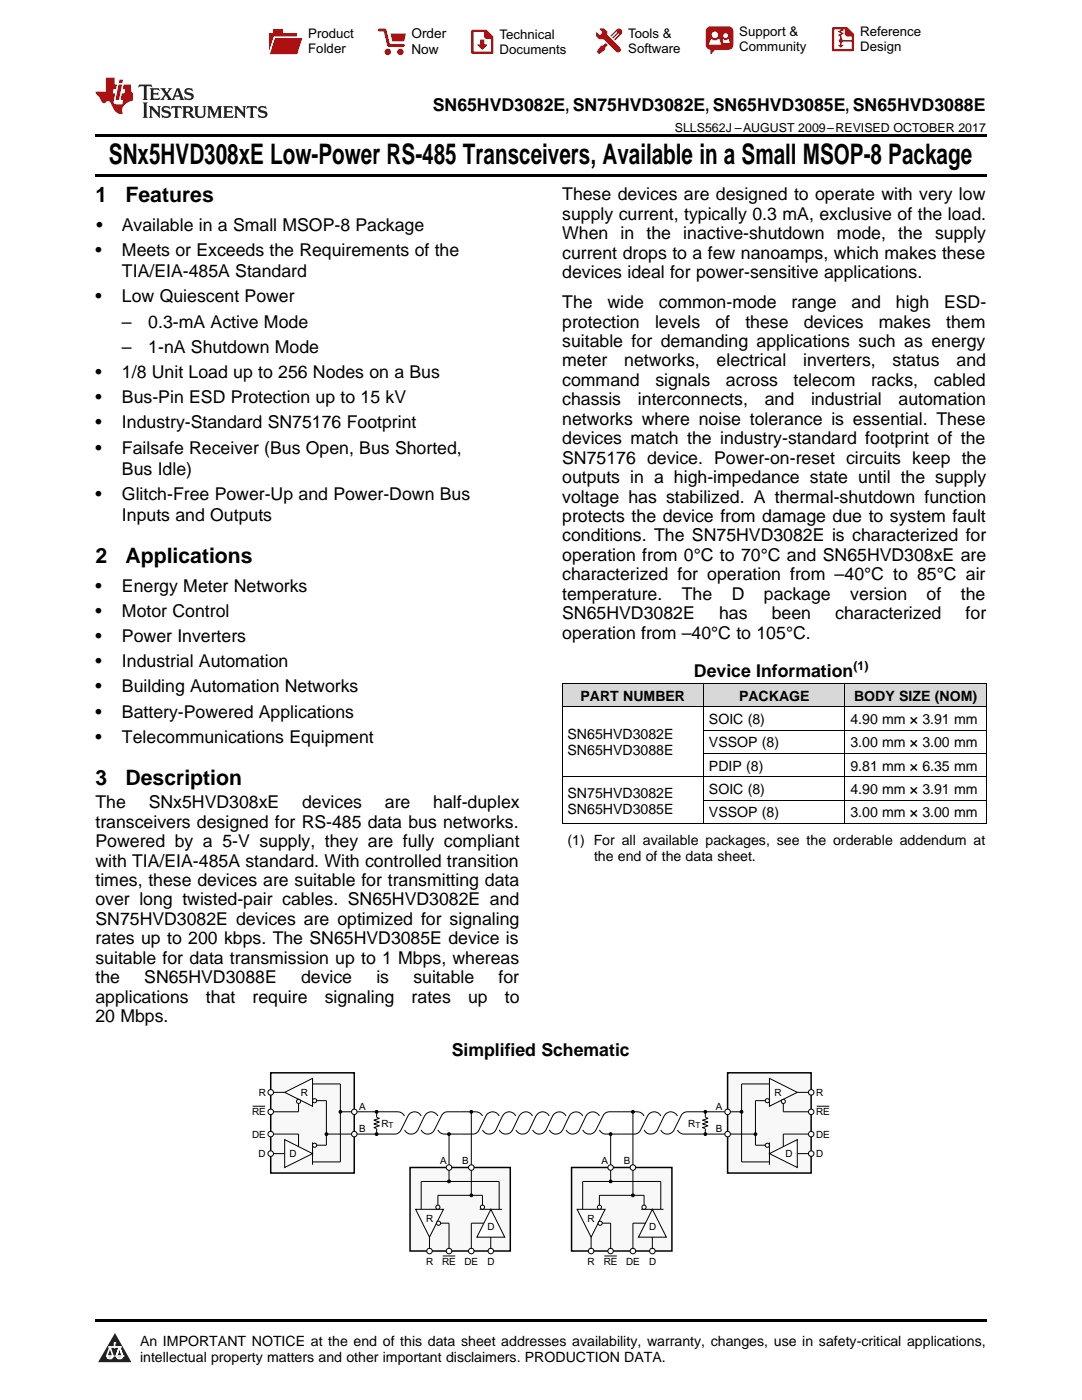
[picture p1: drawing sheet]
<svg xmlns="http://www.w3.org/2000/svg" width="216mm" height="279mm" viewBox="0 0 216 279" stroke-linecap="round" stroke-linejoin="round" font-family="sans-serif">
<g fill="#d8d8d8">
<path d="M112.2 136.5h28.2v4.6h-28.2z"/>
<path d="M140.4 136.5h28.2v4.6h-28.2z"/>
<path d="M168.6 136.5h28.2v4.6h-28.2z"/>
</g>
<path d="M22.9 266l3.3 5.9h-6.6z" fill="#231f20"/>
<path d="M21.3 270.6h1.2l-.3 .5h-.3a.53 .53 0 0 1-.6-.5z" fill-rule="evenodd" fill="#fff"/>
<path d="M21.3 270.6h1.2l-.3 .5h-.3a.53 .53 0 0 1-.6-.5z" fill="none" stroke="#231f20" stroke-width=".33"/>
<path d="M21.3 270.6l1.2 .1-.3 .4h-.5z" fill="none" stroke="#fff" stroke-width=".33"/>
<path d="M22.9 268.9h.1" fill="none" stroke="#fff" stroke-width=".33"/>
<path d="M22.9 268v.9z" fill="#fff"/>
<path d="M22.9 268v.9z" fill="none" stroke="#fff" stroke-width=".33"/>
<circle cx="22.9" cy="268" r=".16" fill="#fff"/>
<path d="M21.8 268.8h.1" fill="none" stroke="#fff" stroke-width=".33"/>
<path d="M21.8 268.8h2.2z" fill="#fff"/>
<path d="M21.8 268.8h2.2z" fill="none" stroke="#fff" stroke-width=".33"/>
<circle cx="24" cy="268.8" r=".16" fill="#fff"/>
<path d="M23.2 270.6h.1" fill="none" stroke="#fff" stroke-width=".33"/>
<path d="M23.8 268.8l-.6 1.8z" fill="#fff"/>
<path d="M23.8 268.8l-.6 1.8z" fill="none" stroke="#fff" stroke-width=".33"/>
<path d="M23.8 268.8l.7 1.8z" fill="#fff"/>
<path d="M23.8 268.8l.7 1.8z" fill="none" stroke="#fff" stroke-width=".33"/>
<path d="M24.4 270.6h.1" fill="none" stroke="#fff" stroke-width=".33"/>
<circle cx="21.3" cy="270.6" r=".16" fill="#fff"/>
<path d="M22 268.8l-.7 1.8z" fill="#fff"/>
<path d="M22 268.8l-.7 1.8z" fill="none" stroke="#fff" stroke-width=".33"/>
<path d="M22 268.8l.5 1.8z" fill="#fff"/>
<path d="M22 268.8l.5 1.8z" fill="none" stroke="#fff" stroke-width=".33"/>
<circle cx="22.5" cy="270.6" r=".16" fill="#fff"/>
<path d="M23.3 270.6h1.2a.63 .63 0 0 1-.6 .5 .63 .63 0 0 1-.6-.5z" fill-rule="evenodd" fill="#fff"/>
<path d="M23.3 270.6h1.2a.63 .63 0 0 1-.6 .5 .63 .63 0 0 1-.6-.5z" fill="none" stroke="#231f20" stroke-width=".33"/>
<path d="M23.3 270.6h1.2l-.4 .5h-.5z" fill="none" stroke="#fff" stroke-width=".33"/>
<path d="M23.2 270.6h.1" fill="none" stroke="#fff" stroke-width=".33"/>
<circle cx="24.5" cy="270.6" r=".16" fill="#fff"/>
<path d="M19 263.2h177.8v.5h-177.8z" fill="#000"/>
<g fill="none" stroke="#000" stroke-width=".2">
<path d="M70.7 221.9h8.6a1.52 1.52 0 0 1 1.4 .8M75.2 221.9v4.4M84 222.7a1.46 1.46 0 0 0-1.3-.8 1.46 1.46 0 0 0-1.3 .8l-1.5 3-.7 .6h-8.5M87.4 222.7a1.48 1.48 0 0 0-1.4-.8 1.48 1.48 0 0 0-1.3 .8l-1.3 2.8a1.49 1.49 0 0 1-1.4 .8 1.49 1.49 0 0 1-1.3-.8M89.6 226.3v6.7M94 221.9v11.1M96.3 222.7a1.52 1.52 0 0 0-1.4-.8h-5.6l-.6 .1-.4 .4-1.6 3.1a1.46 1.46 0 0 1-1.3 .8 1.46 1.46 0 0 1-1.4-.8M99.6 222.7a1.46 1.46 0 0 0-1.3-.8 1.46 1.46 0 0 0-1.3 .8l-1.6 3.2-.7 .4h-6.2l-.7-.3-.4-.5M102.9 222.7a1.48 1.48 0 0 0-1.3-.8 1.48 1.48 0 0 0-1.3 .8l-1.4 2.8a1.49 1.49 0 0 1-1.3 .8 1.49 1.49 0 0 1-1.3-.8M106.3 222.7a1.48 1.48 0 0 0-1.4-.8 1.48 1.48 0 0 0-1.3 .8l-1.3 2.8a1.49 1.49 0 0 1-1.4 .8 1.49 1.49 0 0 1-1.3-.8M109.6 222.7a1.48 1.48 0 0 0-1.3-.8 1.48 1.48 0 0 0-1.4 .8l-1.3 2.8a1.49 1.49 0 0 1-1.3 .8 1.49 1.49 0 0 1-1.4-.8M112.9 222.7a1.49 1.49 0 0 0-1.3-.8 1.49 1.49 0 0 0-1.3 .8l-1.4 2.8a1.5 1.5 0 0 1-2.6 0"/>
<path d="M116.3 222.7a1.49 1.49 0 0 0-1.4-.8 1.49 1.49 0 0 0-1.3 .8l-1.3 2.8a1.5 1.5 0 0 1-2.7 0M119.6 222.7a1.49 1.49 0 0 0-1.3-.8 1.49 1.49 0 0 0-1.4 .8l-1.3 2.8a1.5 1.5 0 0 1-2.7 0M121.8 226.3v6.7M126.3 221.9v11.1M128.5 222.7a1.52 1.52 0 0 0-1.4-.8h-5.5l-.6 .1-.6 .5-1.5 3a1.48 1.48 0 0 1-1.3 .8 1.48 1.48 0 0 1-1.3-.8M131.9 222.7a1.46 1.46 0 0 0-1.4-.8 1.46 1.46 0 0 0-1.3 .8l-1.5 3-.7 .6h-6.2l-.6-.2-.6-.6M135.2 222.7a1.48 1.48 0 0 0-1.3-.8 1.48 1.48 0 0 0-1.4 .8l-1.3 2.8a1.49 1.49 0 0 1-1.3 .8 1.49 1.49 0 0 1-1.4-.8M135.2 225.5l.6 .6 .5 .2h8.9M145.2 221.9h-8.1l-.6 .1-.4 .4-1.6 3.1a1.48 1.48 0 0 1-1.3 .8 1.48 1.48 0 0 1-1.3-.8"/>
<circle cx="89.6" cy="226.3" r=".28"/>
<circle cx="94.1" cy="221.9" r=".28"/>
<circle cx="121.8" cy="226.3" r=".29"/>
<circle cx="126.3" cy="221.9" r=".29"/>
<circle cx="140.7" cy="226.3" r=".27"/>
<circle cx="140.7" cy="221.9" r=".27"/>
</g>
<g fill="#000">
<circle cx="89.6" cy="226.3" r=".28"/>
<circle cx="94.1" cy="221.9" r=".28"/>
<circle cx="121.8" cy="226.3" r=".29"/>
<circle cx="126.3" cy="221.9" r=".29"/>
<circle cx="140.7" cy="226.3" r=".27"/>
<circle cx="140.7" cy="221.9" r=".27"/>
</g>
<path d="M74.6 223h1.1v2.2h-1.1z" fill-rule="evenodd" fill="#fff"/>
<g fill="none" stroke="#000" stroke-width=".2">
<path d="M75.2 223l.5 .2-1.1 .4 1.1 .3-1.1 .4 1.1 .4-1.1 .3 .6 .2M140.7 221.9v4.4"/>
<circle cx="75.2" cy="226.3" r=".29"/>
<circle cx="75.2" cy="221.9" r=".29"/>
</g>
<g fill="#000">
<circle cx="75.2" cy="226.3" r=".29"/>
<circle cx="75.2" cy="221.9" r=".29"/>
</g>
<path d="M140.2 223h1.1v2.2h-1.1z" fill-rule="evenodd" fill="#fff"/>
<path d="M140.7 223l.6 .2-1.1 .4 1.1 .3-1.1 .4 1.1 .4-1.1 .3 .5 .2" fill="none" stroke="#000" stroke-width=".2"/>
<path d="M81.8 233h20v16.7h-20z" fill-rule="evenodd" fill="#f8f8f8"/>
<path d="M81.8 233h20v16.7h-20z" fill="none" stroke="#000" stroke-width=".3"/>
<path d="M97.9 241.3l2.8 5.6h-5.5z" fill="#fff"/>
<g fill="none" stroke="#000" stroke-width=".2">
<path d="M89.6 233v2.8M94 233v5.6M84 241.3v-5.5h15.6v5.5M85.7 246.9v2.8M87.1 244.1h2.5v5.6M87.4 241.3v-2.7h8.9v2.7M95.7 241.3h4.5M96.5 244.1h-2.5v5.6M97.9 246.9v2.8M97.9 241.3l2.8 5.6h-5.5z"/>
<circle cx="94.1" cy="238.6" r=".28"/>
</g>
<circle cx="94.1" cy="238.6" r=".28" fill="#000"/>
<path d="M82.9 241.3h5.6l-2.8 5.6z" fill="#fff"/>
<path d="M82.9 241.3h5.6l-2.8 5.6z" fill="none" stroke="#000" stroke-width=".2"/>
<circle cx="85.7" cy="249.7" r=".55" fill="#fff"/>
<g fill="none" stroke="#000" stroke-width=".2">
<path d="M88.3 250.7h2.5"/>
<circle cx="85.7" cy="249.7" r=".55"/>
</g>
<circle cx="87.5" cy="244.1" r=".42" fill="#fff"/>
<circle cx="87.5" cy="244.1" r=".42" fill="none" stroke="#000" stroke-width=".2"/>
<circle cx="87.4" cy="240.9" r=".42" fill="#fff"/>
<circle cx="87.4" cy="240.9" r=".42" fill="none" stroke="#000" stroke-width=".2"/>
<circle cx="89.6" cy="249.7" r=".55" fill="#fff"/>
<circle cx="89.6" cy="249.7" r=".55" fill="none" stroke="#000" stroke-width=".2"/>
<circle cx="94" cy="249.7" r=".55" fill="#fff"/>
<circle cx="94" cy="249.7" r=".55" fill="none" stroke="#000" stroke-width=".2"/>
<circle cx="97.9" cy="249.7" r=".55" fill="#fff"/>
<circle cx="97.9" cy="249.7" r=".55" fill="none" stroke="#000" stroke-width=".2"/>
<circle cx="96.3" cy="240.9" r=".42" fill="#fff"/>
<circle cx="96.3" cy="240.9" r=".42" fill="none" stroke="#000" stroke-width=".2"/>
<circle cx="94" cy="233" r=".55" fill="#fff"/>
<circle cx="94" cy="233" r=".55" fill="none" stroke="#000" stroke-width=".2"/>
<circle cx="89.6" cy="233" r=".55" fill="#fff"/>
<g fill="none" stroke="#000" stroke-width=".2">
<circle cx="89.6" cy="235.8" r=".28"/>
<circle cx="89.6" cy="233" r=".55"/>
</g>
<circle cx="89.6" cy="235.8" r=".28" fill="#000"/>
<path d="M114 233h20.1v16.7h-20.1z" fill-rule="evenodd" fill="#f8f8f8"/>
<path d="M114 233h20.1v16.7h-20.1z" fill="none" stroke="#000" stroke-width=".3"/>
<path d="M130.2 241.3l2.8 5.6h-5.6z" fill="#fff"/>
<g fill="none" stroke="#000" stroke-width=".2">
<path d="M121.8 233v2.8M126.3 233v5.6M116.3 241.3v-5.5h15.6v5.5M117.9 246.9v2.8M119.3 244.1h2.5v5.6M119.6 241.3v-2.7h8.9v2.7M127.9 241.3h4.5M128.8 244.1h-2.5v5.6M130.2 241.3l2.8 5.6h-5.6zM130.2 246.9v2.8"/>
<circle cx="126.3" cy="238.6" r=".29"/>
</g>
<circle cx="126.3" cy="238.6" r=".29" fill="#000"/>
<path d="M115.2 241.3h5.5l-2.8 5.6z" fill="#fff"/>
<path d="M115.2 241.3h5.5l-2.8 5.6z" fill="none" stroke="#000" stroke-width=".2"/>
<circle cx="117.9" cy="249.7" r=".55" fill="#fff"/>
<g fill="none" stroke="#000" stroke-width=".2">
<path d="M120.6 250.7h2.5"/>
<circle cx="117.9" cy="249.7" r=".55"/>
</g>
<circle cx="119.8" cy="244.1" r=".42" fill="#fff"/>
<circle cx="119.8" cy="244.1" r=".42" fill="none" stroke="#000" stroke-width=".2"/>
<circle cx="119.6" cy="240.9" r=".42" fill="#fff"/>
<circle cx="119.6" cy="240.9" r=".42" fill="none" stroke="#000" stroke-width=".2"/>
<circle cx="121.8" cy="249.7" r=".55" fill="#fff"/>
<circle cx="121.8" cy="249.7" r=".55" fill="none" stroke="#000" stroke-width=".2"/>
<circle cx="126.3" cy="249.7" r=".55" fill="#fff"/>
<circle cx="126.3" cy="249.7" r=".55" fill="none" stroke="#000" stroke-width=".2"/>
<circle cx="130.2" cy="249.7" r=".55" fill="#fff"/>
<circle cx="130.2" cy="249.7" r=".55" fill="none" stroke="#000" stroke-width=".2"/>
<circle cx="128.5" cy="240.9" r=".42" fill="#fff"/>
<circle cx="128.5" cy="240.9" r=".42" fill="none" stroke="#000" stroke-width=".2"/>
<circle cx="126.3" cy="233" r=".55" fill="#fff"/>
<circle cx="126.3" cy="233" r=".55" fill="none" stroke="#000" stroke-width=".2"/>
<circle cx="121.8" cy="233" r=".55" fill="#fff"/>
<g fill="none" stroke="#000" stroke-width=".2">
<path d="M121.7 235.5h.2a.28 .28 0 0 1 .2 .4 .28 .28 0 0 1-.5 0 .28 .28 0 0 1 .1-.4z"/>
<circle cx="121.8" cy="233" r=".55"/>
</g>
<path d="M121.7 235.5h.2a.28 .28 0 0 1 .2 .4 .28 .28 0 0 1-.5 0 .28 .28 0 0 1 .1-.4z" fill-rule="evenodd" fill="#000"/>
<path d="M54 214.1h16.7v20h-16.7z" fill-rule="evenodd" fill="#f8f8f8"/>
<path d="M54 214.1h16.7v20h-16.7z" fill="none" stroke="#000" stroke-width=".3"/>
<path d="M56.8 227.4l5.6 2.8-5.6 2.8z" fill="#fff"/>
<g fill="none" stroke="#000" stroke-width=".2">
<path d="M54 218h2.8M59.6 219.4v2.5h-5.6M62.4 219.7h2.7v8.9h-2.7M62.4 216.3h5.5v15.6h-5.5M54 230.2h2.8M54 226.3h5.6v2.5M56.8 227.4l5.6 2.8-5.6 2.8zM62.4 228v4.5M65.1 226.3h5.6M67.9 221.9h2.8"/>
<circle cx="65.1" cy="226.3" r=".28"/>
</g>
<circle cx="65.1" cy="226.3" r=".28" fill="#000"/>
<path d="M56.8 218l5.6-2.8v5.6z" fill="#fff"/>
<path d="M56.8 218l5.6-2.8v5.6z" fill="none" stroke="#000" stroke-width=".2"/>
<circle cx="54" cy="218" r=".56" fill="#fff"/>
<circle cx="54" cy="218" r=".56" fill="none" stroke="#000" stroke-width=".2"/>
<circle cx="59.6" cy="219.8" r=".42" fill="#fff"/>
<circle cx="59.6" cy="219.8" r=".42" fill="none" stroke="#000" stroke-width=".2"/>
<circle cx="62.8" cy="219.7" r=".42" fill="#fff"/>
<circle cx="62.8" cy="219.7" r=".42" fill="none" stroke="#000" stroke-width=".2"/>
<circle cx="54" cy="221.9" r=".56" fill="#fff"/>
<circle cx="54" cy="221.9" r=".56" fill="none" stroke="#000" stroke-width=".2"/>
<circle cx="54" cy="226.3" r=".56" fill="#fff"/>
<circle cx="54" cy="226.3" r=".56" fill="none" stroke="#000" stroke-width=".2"/>
<circle cx="54" cy="230.2" r=".56" fill="#fff"/>
<circle cx="54" cy="230.2" r=".56" fill="none" stroke="#000" stroke-width=".2"/>
<circle cx="62.8" cy="228.6" r=".42" fill="#fff"/>
<circle cx="62.8" cy="228.6" r=".42" fill="none" stroke="#000" stroke-width=".2"/>
<circle cx="70.7" cy="226.3" r=".55" fill="#fff"/>
<circle cx="70.7" cy="226.3" r=".55" fill="none" stroke="#000" stroke-width=".2"/>
<circle cx="70.7" cy="221.9" r=".55" fill="#fff"/>
<g fill="none" stroke="#000" stroke-width=".2">
<path d="M50.4 220.8h2.5"/>
<circle cx="67.9" cy="221.9" r=".27"/>
<circle cx="70.7" cy="221.9" r=".55"/>
</g>
<circle cx="67.9" cy="221.9" r=".27" fill="#000"/>
<path d="M145.2 214.1h16.7v20h-16.7z" fill-rule="evenodd" fill="#f8f8f8"/>
<path d="M145.2 214.1h16.7v20h-16.7z" fill="none" stroke="#000" stroke-width=".3"/>
<path d="M153.5 230.2l5.6-2.8v5.6z" fill="#fff"/>
<g fill="none" stroke="#000" stroke-width=".2">
<path d="M153.5 219.7h-2.8v8.9h2.8M153.5 216.3h-5.5v15.6h5.5M156.3 219.4v2.5h5.6M159.1 218h2.8M145.2 221.9h2.8M145.2 226.3h5.5M153.5 230.2l5.6-2.8v5.6zM153.5 228v4.5M159.1 230.2h2.8M161.9 226.3h-5.6v2.5"/>
<circle cx="150.7" cy="226.3" r=".27"/>
</g>
<circle cx="150.7" cy="226.3" r=".27" fill="#000"/>
<path d="M153.5 215.2l5.6 2.8-5.6 2.8z" fill="#fff"/>
<path d="M153.5 215.2l5.6 2.8-5.6 2.8z" fill="none" stroke="#000" stroke-width=".2"/>
<circle cx="161.9" cy="218" r=".55" fill="#fff"/>
<circle cx="161.9" cy="218" r=".55" fill="none" stroke="#000" stroke-width=".2"/>
<circle cx="156.3" cy="219.8" r=".42" fill="#fff"/>
<circle cx="156.3" cy="219.8" r=".42" fill="none" stroke="#000" stroke-width=".2"/>
<circle cx="153.1" cy="219.7" r=".41" fill="#fff"/>
<circle cx="153.1" cy="219.7" r=".41" fill="none" stroke="#000" stroke-width=".2"/>
<circle cx="161.9" cy="221.9" r=".55" fill="#fff"/>
<circle cx="161.9" cy="221.9" r=".55" fill="none" stroke="#000" stroke-width=".2"/>
<circle cx="161.9" cy="226.3" r=".55" fill="#fff"/>
<circle cx="161.9" cy="226.3" r=".55" fill="none" stroke="#000" stroke-width=".2"/>
<circle cx="161.9" cy="230.2" r=".55" fill="#fff"/>
<circle cx="161.9" cy="230.2" r=".55" fill="none" stroke="#000" stroke-width=".2"/>
<circle cx="153.1" cy="228.6" r=".41" fill="#fff"/>
<circle cx="153.1" cy="228.6" r=".41" fill="none" stroke="#000" stroke-width=".2"/>
<circle cx="145.2" cy="226.3" r=".56" fill="#fff"/>
<circle cx="145.2" cy="226.3" r=".56" fill="none" stroke="#000" stroke-width=".2"/>
<circle cx="145.2" cy="221.9" r=".56" fill="#fff"/>
<g fill="none" stroke="#000" stroke-width=".2">
<path d="M112.2 136.4h84.6M112.2 136.5v27.9M140.4 136.5v27.9M168.6 136.5v27.9M196.8 136.5v27.9M112.2 155h84.6M112.2 141.1h84.6M140.4 159.7h56.4M140.4 150.4h56.4M140.4 145.7h56.4M112.2 164.3h84.6M163 220.8h2.5"/>
<circle cx="145.2" cy="221.9" r=".56"/>
<circle cx="148" cy="221.9" r=".28"/>
</g>
<circle cx="148" cy="221.9" r=".28" fill="#000"/>
<path d="M19 34.8h177.8v.5h-177.8zM19 26.8h177.8v.6h-177.8z" fill="#000"/>
<path d="M27.7 16.9l-.1 .6 .6-.3h.5v.2v2.2l-.2 .4h1l-.2-.4v-2.2v-.2h.5l.6 .3-.2-.6zM29.9 17.6l.2 .4v1.6l-.2 .4h1.9l.1-.6a1.09 1.09 0 0 1-1.3 .1v-.6h.6l.4 .2v-.7l-.2 .2h-.8v-.6l.2-.1a1.01 1.01 0 0 1 1 .3l-.1-.6zM32 17.6l.9 1.2-1 1.2h.9l-.2-.3 .5-.7 .5 .7-.3 .3h1.7l-.2-.3 .1-.4h1l.1 .4-.2 .3h1l-.3-.4-.7-2h-.5l-1 2.2-.8-1.1 .9-1.1h-.9l.2 .2-.4 .7-.4-.7 .2-.2zM35.4 18l.4 1h-.8zM37 17.7a.66 .66 0 0 0-.2 .8 .66 .66 0 0 0 .6 .4l.7 .2 .1 .2a.8 .8 0 0 1-.7 .4 .8 .8 0 0 1-.7-.5l.1 .8 .2-.2a.94 .94 0 0 0 1.1 .1 .94 .94 0 0 0 .4-.9 1.48 1.48 0 0 0-1.3-.6v-.4a1.1 1.1 0 0 1 1.2 .2l-.2-.6-.2 .1-.5-.1zM28.5 20.4l.2 .4v2.3l-.2 .4h1l-.2-.4v-2.3l.2-.4zM29.7 21.2l.2 .4v1.5l-.2 .4h.8l-.3-.4 .1-1.3 1.6 1.8v-2l.2-.4h-.7l.2 .2v1.1l-1.2-1.3zM32.5 21.3a.66 .66 0 0 0-.2 .8 .66 .66 0 0 0 .6 .4l.6 .2 .2 .2a.8 .8 0 0 1-.8 .4 .8 .8 0 0 1-.7-.5l.2 .7 .2-.1a.94 .94 0 0 0 1 .1 .94 .94 0 0 0 .5-1 1.47 1.47 0 0 0-1.3-.6l-.1-.3a1.1 1.1 0 0 1 1.3 .2l-.2-.6-.2 .1-.5-.2zM34.3 21.2l-.2 .6a.64 .64 0 0 1 .8-.3v1.6l-.2 .4h1l-.3-.4 .1-1.6a.66 .66 0 0 1 .8 .3l-.2-.6zM36.3 21.2l.3 .4v1.5l-.3 .4h1l-.2-.2v-.7h.5l.1 .1a.8 .8 0 0 0 1.2 .7l-1-1a.62 .62 0 0 0 .6-.5 .62 .62 0 0 0-.6-.7zM37.1 21.5h.1a.48 .48 0 0 1 .6 0 .48 .48 0 0 1 .1 .6l-.2 .1-.6 .1zM38.7 21.2l.2 .2a2.29 2.29 0 0 0 .4 2 1.05 1.05 0 0 0 1.7-.7v-1.3l.2-.2h-.8l.2 .4v1.1a.61 .61 0 0 1-.6 .6 .61 .61 0 0 1-.6-.6v-1.1l.3-.4zM41.3 21.2l.3 .4v1.5l-.3 .4h.8l-.2-.4v-1.4l.8 1.9 .9-1.9v1.4l-.2 .4h.9l-.2-.4v-1.5l.2-.4h-.8l-.7 1.5-.6-1.5zM44.5 21.2l.2 .4v1.5l-.2 .4h1.9l.2-.6a1.1 1.1 0 0 1-1.4 .2v-.7h.6l.4 .2v-.6l-.2 .1-.8 .1v-.6l.2-.1a1.02 1.02 0 0 1 1.1 .2l-.2-.5zM46.7 21.2l.2 .4v1.5l-.2 .4h.8l-.3-.4 .1-1.3 1.6 1.8v-2l.2-.4h-.7l.2 .2v1.1l-1.2-1.3zM49.3 21.2l-.1 .6a.64 .64 0 0 1 .8-.3v1.6l-.3 .4h1l-.2-.4v-1.6a.66 .66 0 0 1 .8 .3l-.1-.6zM51.7 21.3a.66 .66 0 0 0-.2 .7 .66 .66 0 0 0 .7 .5l.6 .2 .1 .2a.8 .8 0 0 1-.7 .4 .8 .8 0 0 1-.7-.5l.1 .7 .2-.1a.94 .94 0 0 0 1.1 .1 .94 .94 0 0 0 .4-1 1.48 1.48 0 0 0-1.2-.6l-.1-.3a1.1 1.1 0 0 1 1.2 .2l-.2-.6-.1 .1-.6-.2z" fill="#231f20"/>
<path d="M21.1 15.5v2.8h-2v.4l.9 .9a.96 .96 0 0 0 1 1 .59 .59 0 0 1 .5-.4 .59 .59 0 0 1 .5 .3l.4 .8a1.61 1.61 0 0 0 2.1 1.3 1.63 1.63 0 0 1 1.1-2.2l.9-.3v-1.5a1.6 1.6 0 0 1-.4-1.7h-1.4l-.2 .9h.5l-.2 .8h-.5l-.2 1v.3h.5l-.2 .9h-.7a.74 .74 0 0 1-1-.6l.3-1.6h-.5l.2-.8h.5l.1-.9h-.4v-1.4zM23.7 16.9l-.7 3h.8l.6-3zM23.8 15.9l-.1 .7h.7l.2-.7z" fill="#ee1d23"/>
<g fill="#d60000">
<path d="M54.5 5.8h2v.8h2.7v4.2h-5.5v-4.2h.8z" fill-rule="evenodd"/>
<path d="M54.8 7.5h5.6l-1.1 3.3h-5.6z" fill-rule="evenodd"/>
</g>
<path d="M54.7 7.4h5.7l-.1 .1h-5.5l-1.1 3.3z" fill-rule="evenodd" fill="#fff"/>
<path d="M54.7 7.4h5.7l-.1 .1h-5.5l-1.1 3.3z" fill="none" stroke="#fff" stroke-width=".2"/>
<path d="M75.6 6h1.2l.7 3.1h3" fill="none" stroke="#d60000" stroke-width=".56"/>
<g fill="#d60000">
<path d="M77.9 6.7h3.1l-.4 1.5h-2.3z" fill-rule="evenodd"/>
<circle cx="77.4" cy="10.4" r=".64"/>
<circle cx="79.9" cy="10.4" r=".64"/>
</g>
<path d="M94.3 6.2h2.7l1.2 1.2v3.1h-3.9z" fill="none" stroke="#d60000" stroke-width=".44"/>
<g fill="#d60000">
<path d="M95.8 7.9h.8v1h.6l-1 1.1-.9-1v-.1h.5z" fill-rule="evenodd"/>
<path d="M96.6 6.2h.4l1.2 1.2v.4h-1.2l-.4-.4z" fill-rule="evenodd"/>
<path d="M119.7 5.7h.8l.6 .6 .1 .7 2.5 2.5-.7 .8-2.4-2.3-1.1-.2-.5-.6v-.8l.7 .6 .5-.4v-.2l-.5-.5z" fill-rule="evenodd"/>
<path d="M119.9 9.1h.5l.5-.5 .4 .4-.5 .5-.1 .4-1.2 .9-.4-.5z" fill-rule="evenodd"/>
<path d="M123 5.9a.67 .67 0 0 1 1 0 .67 .67 0 0 1 0 .9z" fill-rule="evenodd"/>
<path d="M123 5.9l1 .9-1.2 1.2h-.2v-.2l.9-.9 .1-.2h-.2l-1 1h-.2v-.2l1-1v-.2h-.2l-1 1h-.2v-.2z" fill-rule="evenodd"/>
<circle cx="123.3" cy="9.9" r=".54"/>
</g>
<path d="M121.1 6.3l-.1 .7" fill="none" stroke="#d60000" stroke-width=".2"/>
<g fill="#d60000">
<path d="M141.1 5.5l.7-.2h3.6a.95 .95 0 0 1 .9 .9v2.8a.95 .95 0 0 1-.9 .9h-3.6a.95 .95 0 0 1-1-.9v-2.8z" fill-rule="evenodd"/>
<path d="M141.8 9.9h.9l-.8 .9h-.1z" fill-rule="evenodd"/>
</g>
<g fill="#fff">
<path d="M144.3 8.6h1.3z"/>
<path d="M141.9 7.8h.2l.2 .2h.7l.2-.2h.3l.4 1.1h-2.5z" fill-rule="evenodd"/>
<path d="M144.2 7.8h.2l.2 .2h.5l.1-.2h.2l.2 .8h-1.3z" fill-rule="evenodd"/>
<circle cx="142.6" cy="6.9" r=".65"/>
<circle cx="144.8" cy="7.1" r=".48"/>
</g>
<path d="M166.2 5.6h2.8l1.2 1.3v3.1h-4z" fill="none" stroke="#d60000" stroke-width=".44"/>
<path d="M167.8 7.3v1.8M167.8 8.1h2.3" fill="none" stroke="#d60000" stroke-width=".3"/>
<g fill="#d60000">
<path d="M168.6 5.6h.4l1.2 1.3v.4h-1.1l-.5-.6z" fill-rule="evenodd"/>
<circle cx="167.8" cy="8.1" r=".42"/>
<circle cx="169.1" cy="6.7" r=".55"/>
</g>
<g fill="#d60000">
<path d="M167.2 9h1.2l-.6 .5z"/>
<path d="M167.5 5.8h.6l.3 .2-.6 .3 .6 .4-.7 .3 .2 .3h-.2l-.5-.3 .6-.3-.6-.4 .6-.3z"/>
</g>
<text font-size="5.6" x="21.7" y="32.8">SNx5HVD308xE Low-Power RS-485 Transceivers, Available in a Small MSOP-8 Package</text>
<g font-size="4.2">
<text x="19" y="40.4">1</text>
<text x="25" y="40.4">Features</text>
<text x="19" y="112.4">2</text>
<text x="25" y="112.4">Applications</text>
<text x="19" y="156.6">3</text>
<text x="25" y="156.6">Description</text>
</g>
<g font-size="3.5">
<text x="86.4" y="22.2">SN65HVD3082E, SN75HVD3082E, SN65HVD3085E, SN65HVD3088E</text>
<text x="112.2" y="40">These devices are designed to operate with very low</text>
<text x="19.2" y="46.1">•</text>
<text x="24.3" y="46.1">Available in a Small MSOP-8 Package</text>
<text x="112.2" y="43.9">supply current, typically 0.3 mA, exclusive of the load.</text>
<text x="112.2" y="47.8">When in the inactive-shutdown mode, the supply</text>
<text x="19" y="51.1">•</text>
<text x="24.3" y="51.1">Meets or Exceeds the Requirements of the</text>
<text x="112.2" y="51.6">current drops to a few nanoamps, which makes these</text>
<text x="24.3" y="55.3">TIA/EIA-485A Standard</text>
<text x="112.2" y="55.5">devices ideal for power-sensitive applications.</text>
<text x="19" y="60.3">•</text>
<text x="24.3" y="60.3">Low Quiescent Power</text>
<text x="24.3" y="65.4">–</text>
<text x="29.6" y="65.4">0.3-mA Active Mode</text>
<text x="112.2" y="61.5">The</text>
<text x="112.2" y="65.4">protection</text>
<text x="121.2" y="61.5">wide</text>
<text x="130.7" y="65.4">levels</text>
<text x="131.4" y="61.5">common-mode</text>
<text x="142.8" y="65.4">of</text>
<text x="148.7" y="65.4">these</text>
<text x="157.9" y="61.5">range</text>
<text x="160.4" y="65.4">devices</text>
<text x="169.9" y="61.5">and</text>
<text x="175.4" y="65.4">makes</text>
<text x="178.8" y="61.5">high</text>
<text x="188.4" y="61.5">ESD-</text>
<text x="188.8" y="65.4">them</text>
<text x="24.3" y="70.5">–</text>
<text x="29.6" y="70.5">1-nA Shutdown Mode</text>
<text x="112.2" y="69.3">suitable for demanding applications such as energy</text>
<text x="19" y="75.5">•</text>
<text x="24.3" y="75.5">1/8 Unit Load up to 256 Nodes on a Bus</text>
<text x="112.2" y="73.1">meter</text>
<text x="112.2" y="77">command</text>
<text x="124.5" y="73.1">networks,</text>
<text x="130.8" y="77">signals</text>
<text x="143" y="73.1">electrical</text>
<text x="144.9" y="77">across</text>
<text x="158.4" y="77">telecom</text>
<text x="160.3" y="73.1">inverters,</text>
<text x="173.8" y="77">racks,</text>
<text x="178.1" y="73.1">status</text>
<text x="186.3" y="77">cabled</text>
<text x="190.9" y="73.1">and</text>
<text x="19" y="80.5">•</text>
<text x="24.3" y="80.5">Bus-Pin ESD Protection up to 15 kV</text>
<text x="112.2" y="80.9">chassis</text>
<text x="127.3" y="80.9">interconnects,</text>
<text x="152.6" y="80.9">and</text>
<text x="161.8" y="80.9">industrial</text>
<text x="179.3" y="80.9">automation</text>
<text x="19" y="85.5">•</text>
<text x="24.3" y="85.5">Industry-Standard SN75176 Footprint</text>
<text x="112.2" y="84.8">networks where noise tolerance is essential. These</text>
<text x="112.2" y="88.7">devices match the industry-standard footprint of the</text>
<text x="19" y="90.5">•</text>
<text x="24.3" y="90.5">Failsafe Receiver (Bus Open, Bus Shorted,</text>
<text x="24.3" y="94.8">Bus Idle)</text>
<text x="112.2" y="92.5">SN75176 device. Power-on-reset circuits keep the</text>
<text x="19" y="99.8">•</text>
<text x="24.3" y="99.8">Glitch-Free Power-Up and Power-Down Bus</text>
<text x="112.2" y="96.4">outputs in a high-impedance state until the supply</text>
<text x="112.2" y="100.3">voltage has stabilized. A thermal-shutdown function</text>
<text x="24.3" y="104">Inputs and Outputs</text>
<text x="112.2" y="104.2">protects the device from damage due to system fault</text>
<text x="112.2" y="108.1">conditions. The SN75HVD3082E is characterized for</text>
<text x="112.2" y="111.9">operation from 0°C to 70°C and SN65HVD308xE are</text>
<text x="19" y="118.1">•</text>
<text x="24.3" y="118.1">Energy Meter Networks</text>
<text x="112.2" y="115.8">characterized for operation from –40°C to 85°C air</text>
<text x="112.2" y="119.7">temperature.</text>
<text x="136.1" y="119.7">The</text>
<text x="146" y="119.7">D</text>
<text x="152.4" y="119.7">package</text>
<text x="169.7" y="119.7">version</text>
<text x="184.9" y="119.7">of</text>
<text x="191.7" y="119.7">the</text>
<text x="19" y="123.2">•</text>
<text x="24.3" y="123.2">Motor Control</text>
<text x="112.2" y="123.6">SN65HVD3082E</text>
<text x="143.5" y="123.6">has</text>
<text x="154" y="123.6">been</text>
<text x="166.7" y="123.6">characterized</text>
<text x="192.7" y="123.6">for</text>
<text x="19" y="128.2">•</text>
<text x="24.3" y="128.2">Power Inverters</text>
<text x="112.2" y="127.5">operation from –40°C to 105°C.</text>
<text x="19" y="133.2">•</text>
<text x="24.3" y="133.2">Industrial Automation</text>
<text x="138.5" y="135.2">Device Information</text>
<text x="19" y="138.2">•</text>
<text x="19" y="143.2">•</text>
<text x="24.3" y="138.2">Building Automation Networks</text>
<text x="24.3" y="143.2">Battery-Powered Applications</text>
<text x="19" y="148.2">•</text>
<text x="24.3" y="148.2">Telecommunications Equipment</text>
<text x="19" y="161.3">The</text>
<text x="29.7" y="161.3">SNx5HVD308xE</text>
<text x="60.3" y="161.3">devices</text>
<text x="76.8" y="161.3">are</text>
<text x="86.4" y="161.3">half-duplex</text>
<text x="19" y="165.2">transceivers designed for RS-485 data bus networks.</text>
<text x="19" y="169.1">Powered by a 5-V supply, they are fully compliant</text>
<text x="19" y="172.9">with TIA/EIA-485A standard. With controlled transition</text>
<text x="19" y="176.8">times, these devices are suitable for transmitting data</text>
<text x="19" y="180.7">over long twisted-pair cables. SN65HVD3082E and</text>
<text x="19" y="184.6">SN75HVD3082E devices are optimized for signaling</text>
<text x="19" y="188.5">rates up to 200 kbps. The SN65HVD3085E device is</text>
<text x="19" y="192.3">suitable for data transmission up to 1 Mbps, whereas</text>
<text x="19" y="196.2">the</text>
<text x="28.8" y="196.2">SN65HVD3088E</text>
<text x="60.1" y="196.2">device</text>
<text x="75.1" y="196.2">is</text>
<text x="82.5" y="196.2">suitable</text>
<text x="99.5" y="196.2">for</text>
<text x="19" y="200.1">applications</text>
<text x="19" y="204">20 Mbps.</text>
<text x="41.1" y="200.1">that</text>
<text x="50.4" y="200.1">require</text>
<text x="64.8" y="200.1">signaling</text>
<text x="82.1" y="200.1">rates</text>
<text x="93.4" y="200.1">up</text>
<text x="100.7" y="200.1">to</text>
<text x="90.1" y="210.7">Simplified Schematic</text>
</g>
<g font-size="2.8">
<text x="115.8" y="139.8">PART NUMBER</text>
<text x="147.5" y="139.8">PACKAGE</text>
<text x="170.4" y="139.8">BODY SIZE (NOM)</text>
<text x="113.2" y="147.6">SN65HVD3082E</text>
<text x="141.5" y="144.5">SOIC (8)</text>
<text x="141.5" y="149.2">VSSOP (8)</text>
<text x="169.7" y="144.5">4.90 mm × 3.91 mm</text>
<text x="169.7" y="149.2">3.00 mm × 3.00 mm</text>
<text x="113.2" y="150.7">SN65HVD3088E</text>
<text x="141.5" y="153.8">PDIP (8)</text>
<text x="169.7" y="153.8">9.81 mm × 6.35 mm</text>
<text x="113.2" y="159.2">SN75HVD3082E</text>
<text x="141.5" y="158.5">SOIC (8)</text>
<text x="169.7" y="158.5">4.90 mm × 3.91 mm</text>
<text x="113.2" y="162.4">SN65HVD3085E</text>
<text x="141.5" y="163.1">VSSOP (8)</text>
<text x="169.7" y="163.1">3.00 mm × 3.00 mm</text>
<text x="113.2" y="168.6">(1) For all available packages, see the orderable addendum at</text>
<text x="118.5" y="171.8">the end of the data sheet.</text>
<text x="27.9" y="268.6">An IMPORTANT NOTICE at the end of this data sheet addresses availability, warranty, changes, use in safety-critical applications,</text>
<text x="27.9" y="271.8">intellectual property matters and other important disclaimers. PRODUCTION DATA.</text>
</g>
<g font-size="2.7">
<text x="82.1" y="7.7">Order</text>
<text x="82.1" y="10.7">Now</text>
</g>
<g font-size="2.6">
<text x="61.5" y="7.6">Product</text>
<text x="61.5" y="10.6">Folder</text>
<text x="99.7" y="7.8">Technical</text>
<text x="99.7" y="10.8">Documents</text>
<text x="125.3" y="7.6">Tools &amp;</text>
<text x="125.3" y="10.6">Software</text>
<text x="147.5" y="7.2">Support &amp;</text>
<text x="147.5" y="10.2">Community</text>
<text x="171.6" y="7.3">Reference</text>
<text x="171.6" y="10.2">Design</text>
</g>
<g font-size="2.5">
<text x="134.7" y="26.3">SLLS562J –AUGUST 2009–REVISED OCTOBER 2017</text>
<text x="170.3" y="133.8">(1)</text>
</g>
<g font-size="2">
<text x="51.7" y="218.7">R</text>
<text x="60" y="218.7">R</text>
<text x="71.7" y="221.5">A</text>
<text x="142.9" y="221.5">A</text>
<text x="154.5" y="218.7">R</text>
<text x="162.8" y="218.7">R</text>
<text x="50.3" y="222.6">RE</text>
<text x="50.3" y="227">DE</text>
<text x="71.7" y="225.9">B</text>
<text x="76.1" y="224.8">R</text>
<text x="137.3" y="224.8">R</text>
<text x="142.9" y="225.9">B</text>
<text x="162.8" y="222.6">RE</text>
<text x="162.8" y="227">DE</text>
<text x="51.6" y="230.9">D</text>
<text x="57.8" y="230.9">D</text>
<text x="87.8" y="232.2">A</text>
<text x="92.2" y="232.2">B</text>
<text x="120" y="232.2">A</text>
<text x="124.5" y="232.2">B</text>
<text x="156.7" y="230.9">D</text>
<text x="162.8" y="230.9">D</text>
<text x="85" y="243.9">R</text>
<text x="97.3" y="245.5">D</text>
<text x="117.3" y="243.9">R</text>
<text x="129.5" y="245.5">D</text>
<text x="85" y="252.5">R</text>
<text x="88.2" y="252.5">RE</text>
<text x="92.7" y="252.5">DE</text>
<text x="97.3" y="252.5">D</text>
<text x="117.3" y="252.5">R</text>
<text x="120.5" y="252.5">RE</text>
<text x="124.9" y="252.5">DE</text>
<text x="129.5" y="252.5">D</text>
</g>
<g font-size="1.6">
<text x="77.5" y="225.2">T</text>
<text x="138.8" y="225.2">T</text>
</g>
</svg>
